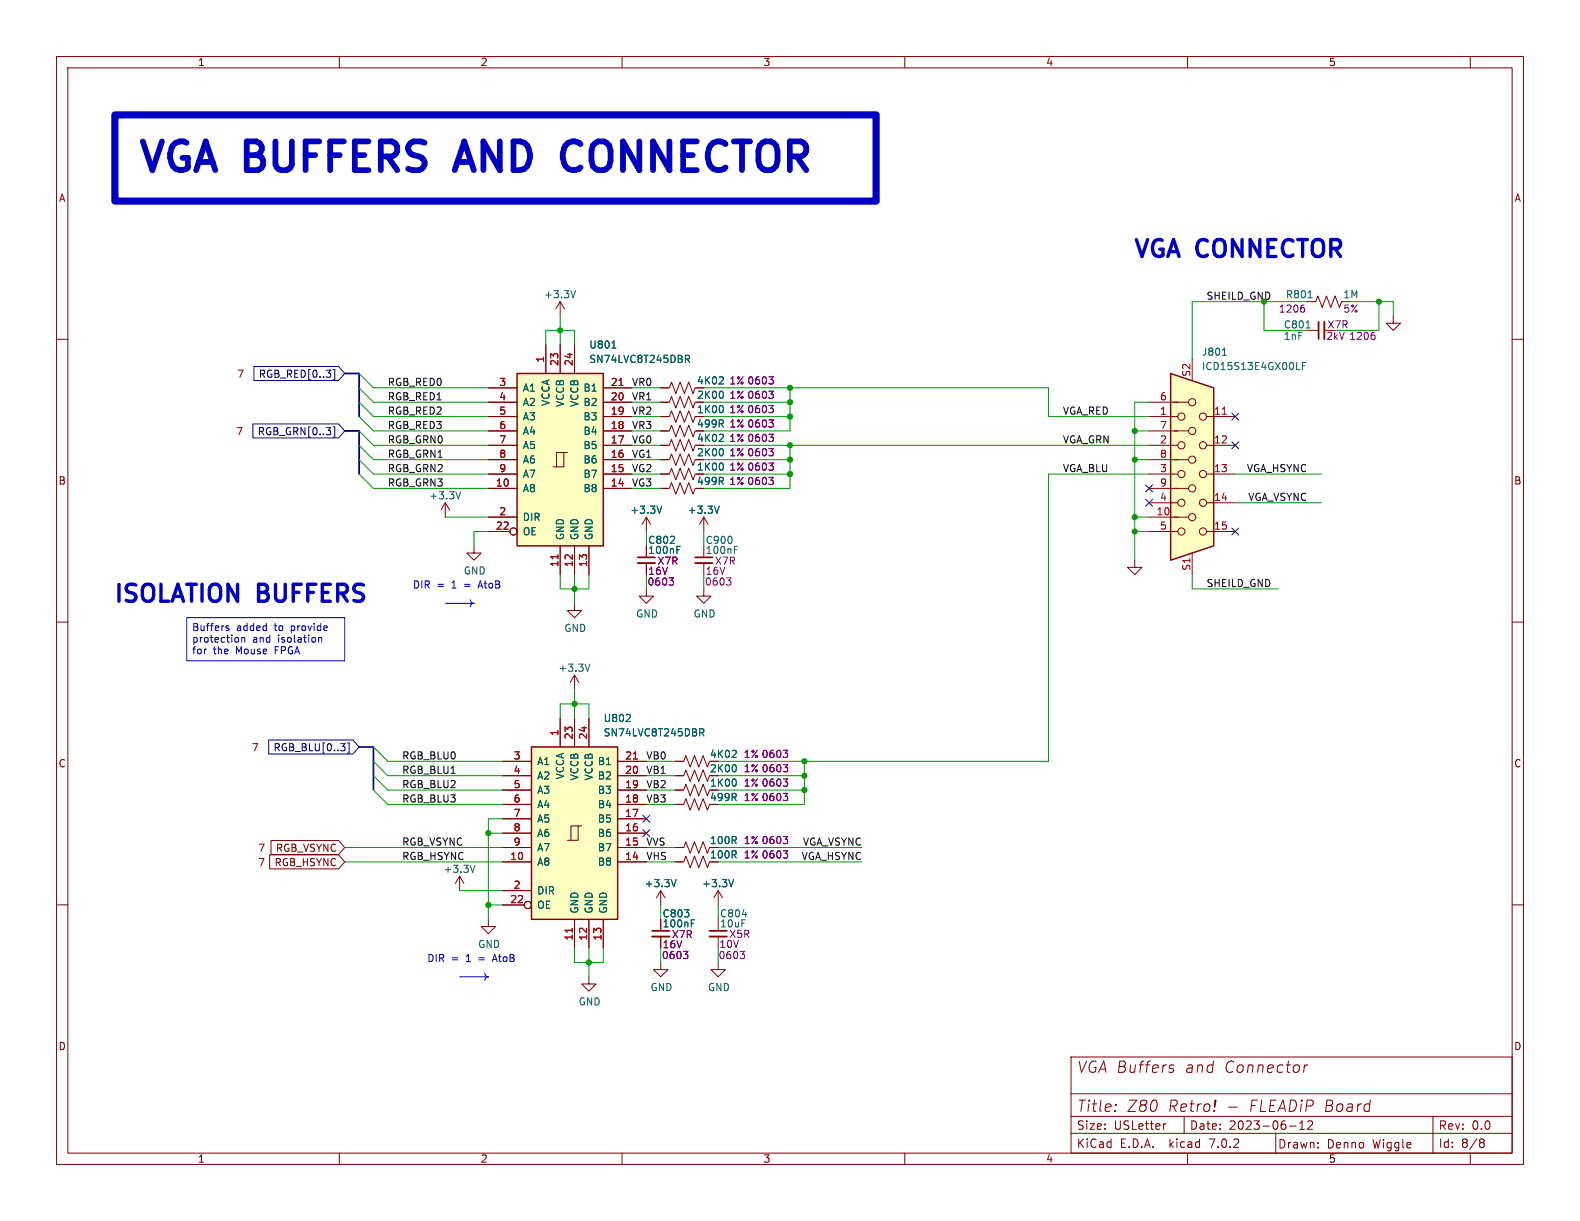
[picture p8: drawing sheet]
<svg xmlns="http://www.w3.org/2000/svg" width="279mm" height="216mm" viewBox="0 0 279 216" stroke-linecap="round" stroke-linejoin="round" font-family="sans-serif">
<g fill="none" stroke="#840000" stroke-width=".18">
<path d="M10 10h259.4v195.9h-259.4zM12 12h255.4v191.9h-255.4zM60 10v2M110 10v2M160 10v2M210 10v2M260 10v2M10 60h2M267.4 60h2M86.4 73.7h5M86.4 78.7h5M86.4 76.2h5"/>
<path d="M86.4 71.1h5M86.4 68.6h5M96.5 61v5M99.1 61v5M101.6 61v5M106.7 73.7h5.1M106.7 78.7h5.1M106.7 76.2h5.1M106.7 71.1h5.1M106.7 68.6h5.1M116.8 73.7h1.6l.3-1.1 .8 2.1 .8-2.1 .7 2.1 .8-2.1 .8 2.1 .3-1M78.7 88.9l-.7 1.3"/>
<path d="M78.7 88.9v2.5M78.7 88.9l.8 1.3M86.4 86.4h5M86.4 83.8h5M86.4 81.3h5M86.4 91.4h5M86.4 94h3.8M99.1 96.5v5.1M99.7 80h-1.3v2.6M100.3 80h-.6v2.6h-1.9M101.6 96.5v5.1M104.1 96.5v5.1"/>
<path d="M106.7 86.4h5.1M106.7 83.8h5.1M106.7 81.3h5.1M10 110h2M267.4 110h2M10 160h2M267.4 160h2M189.4 186.9h78v17h-78zM189.4 197.4h78M189.4 193.4h78M206.2 198.7l-.3 .1M207 189l.5 .1 .1 .2-.4 .3h-.3"/>
<path d="M207.1 188.3l.5 .1M209.4 197.4v3M217.3 195.8h1.5M228 199.1h1.2M229.8 199.7h.9M229.8 198.6l.5-.4v1.5M230.7 188.3l-.2 1.3M231.3 198.3l.5-.1 .2 .1 .1 .3-.9 1.1h.9M231.3 188.3l-.4 .1-.3 .3M253.4 197.4v6.5M60 203.9v2M110 203.9v2"/>
<path d="M160 203.9v2M189.4 200.4h78M210 203.9v2M225.6 200.4v3.5M260 203.9v2M261.9 201.4h.3l.3 .3-.3 .3M261.9 202h.3M262.2 202l.2 .2 .1 .4-.3 .3h-.3"/>
<circle cx="90.8" cy="94" r=".63"/>
</g>
<path d="M108.2 61.5h.7M121.2 62.8h.5l.2 .3-.1 .3-.6 .1M121.5 63.5l.4 .6M127.9 71.9v.8M81.5 86.9l-.5 1.3" fill="none" stroke="#006464" stroke-width=".18"/>
<path d="M136 71.7h.7l-.4 .5M136.5 72.2l.2 .2v.3l-.2 .3" fill="none" stroke="#840084" stroke-width=".18"/>
<path d="M91.4 66h15.3v30.5h-15.3z" fill="#ffffc2" stroke="#ffffc2" stroke-width=".18"/>
<path d="M91.4 66h15.3v30.5h-15.3z" fill="none" stroke="#840000" stroke-width=".25"/>
<path d="M109.5 68.2h.7M98.7 98.1v.7" fill="none" stroke="#a90000" stroke-width=".18"/>
<path d="M207 66l7.6 2.6v27.9l-7.6 2.6z" fill="#ffffc2"/>
<g fill="none" stroke="#840000" stroke-width=".18">
<path d="M99.1 53.3l-.8 1.3M99.1 53.3v2.6M99.1 53.3l.7 1.3M231.1 53.3h1.6l.3-1 .8 2.1 .8-2.1 .7 2.1 .8-2.1 .8 2.1 .3-1.1M231.1 58.4h2.1M246.4 55.9v1.3h1.2l-1.2 1.2-1.3-1.2h1.3M86.4 76.2h5M86.4 71.1h5M86.4 73.7h5M86.4 78.7h5M86.4 68.6h5M96.5 61v5"/>
<path d="M99.1 61v5M101.6 61v5M106.7 76.2h5.1M106.7 71.1h5.1M106.7 73.7h5.1M106.7 78.7h5.1M106.7 68.6h5.1M116.8 76.2h1.6l.3-1 .8 2 .8-2 .7 2 .8-2 .8 2 .3-1M116.8 78.7h1.6l.3-1 .8 2.1 .8-2.1 .7 2.1 .8-2.1 .8 2.1 .3-1.1M116.8 71.1h1.6l.3-1 .8 2 .8-2 .7 2 .8-2 .8 2 .3-1M116.8 68.6h1.6l.3-1 .8 2 .8-2 .7 2 .8-2 .8 2 .3-1M116.8 73.7h1.3"/>
<path d="M203.2 76.2h7M203.2 71.1h7M203.2 73.7h5.1M203.2 78.7h5.1M210.8 63.5v3.8M213.4 73.7h5M213.4 78.7h5M83.8 96.5v1.3h1.3l-1.3 1.3-1.3-1.3h1.3M86.4 91.4h5M86.4 86.4h5M86.4 81.3h5M86.4 83.8h5"/>
<path d="M86.4 94h3.8M99.1 96.5v5.1M101.6 96.5v5.1M104.1 96.5v5.1M106.7 86.4h5.1M106.7 81.3h5.1M106.7 83.8h5.1M114.3 91.4v2.6M114.3 99.6v2M114.3 91.4l-.8 1.3M114.3 91.4l.8 1.3M116.8 83.8h1.6l.3-1 .8 2 .8-2 .7 2 .8-2 .8 2 .3-1"/>
<path d="M116.8 86.4h1.6l.3-1.1 .8 2.1 .8-2.1 .7 2.1 .8-2.1 .8 2.1 .3-1M116.8 81.3h1.6l.3-1 .8 2 .8-2 .7 2 .8-2 .8 2 .3-1M124.5 91.4l-.8 1.3M124.5 91.4v2.6M124.5 99.6v2M124.5 91.4l.7 1.3M200.7 99.1v1.2h1.2l-1.2 1.3-1.3-1.3h1.3M203.2 91.4h7M203.2 86.4h7M203.2 81.3h7M203.2 83.8h5.1M203.2 88.9h5.1"/>
<path d="M203.2 94h5.1M210.8 97.8v3.8M213.4 83.8h5M213.4 88.9h5M213.4 94h5M101.6 106.7v1.3h1.3l-1.3 1.2-1.3-1.2h1.3M101.6 119.4v2.5M101.6 119.4l-.8 1.3M101.6 119.4l.8 1.3M114.3 104.1v1.3h1.3l-1.3 1.3-1.3-1.3h1.3M124.5 104.1v1.3h1.2l-1.2 1.3-1.3-1.3h1.3M88.9 139.7h5.1"/>
<path d="M88.9 137.2h5.1M88.9 134.6h5.1M99.1 127v5.1M101.6 127v5.1M104.1 127v5.1M109.2 139.7h5.1M109.2 137.2h5.1M109.2 134.6h5.1M119.4 137.2h1.5l.4-1.1 .7 2.1 .8-2.1 .8 2.1 .7-2.1 .8 2.1 .4-1M119.4 139.7h1.5l.4-1 .7 2 .8-2 .8 2 .7-2 .8 2 .4-1M119.4 134.6h1.5l.4-1 .7 2 .8-2 .8 2 .7-2 .8 2 .4-1M47.7 151.2h12.2l1.1 1.2-1.1 1.2h-12.2z"/>
<path d="M47.9 148.6h12l1.1 1.3-1.1 1.2h-12zM81.3 154.9l-.8 1.3M81.3 154.9v2.6M81.3 154.9l.7 1.3M88.9 152.4h5.1M88.9 149.9h5.1M88.9 147.3h5.1M88.9 144.8h5.1M88.9 142.2h5.1M88.9 157.5h5.1M102.2 146.1h-1.2v2.5M102.9 146.1h-.7v2.5h-1.9"/>
<path d="M109.2 152.4h5.1M109.2 149.9h5.1M109.2 147.3h5.1M109.2 144.8h5.1M109.2 142.2h5.1M116.8 157.5l-.7 1.3M116.8 157.5v2.5M116.8 157.5l.8 1.3M119.4 152.4h1.5l.4-1 .7 2 .8-2 .8 2 .7-2 .8 2 .4-1M119.4 149.9h1.5l.4-1.1 .7 2.1 .8-2.1 .8 2.1 .7-2.1 .8 2.1 .4-1M119.4 142.2h1.5l.4-1 .7 2.1 .8-2.1 .8 2.1 .7-2.1 .8 2.1 .4-1.1M127 157.5v2.5"/>
<path d="M127 157.5l-.8 1.3M127 157.5l.8 1.3M86.4 162.6v1.2h1.2l-1.2 1.3-1.3-1.3h1.3M88.9 160h3.8M101.6 162.6v5M104.1 172.7v1.3h1.3l-1.3 1.3-1.2-1.3h1.2M104.1 162.6v5M106.7 162.6v5M116.8 170.2v1.3h1.3l-1.3 1.2-1.2-1.2h1.2M116.8 165.6v2M127 170.2v1.3h1.3l-1.3 1.2-1.3-1.2h1.3M127 165.6v2"/>
<circle cx="208.9" cy="73.7" r=".63"/>
<circle cx="208.9" cy="78.7" r=".63"/>
<circle cx="210.8" cy="71.1" r=".63"/>
<circle cx="210.8" cy="76.2" r=".63"/>
<circle cx="212.7" cy="73.7" r=".63"/>
<circle cx="212.7" cy="78.7" r=".63"/>
<circle cx="90.8" cy="94" r=".63"/>
<circle cx="208.9" cy="94" r=".63"/>
<circle cx="208.9" cy="88.9" r=".63"/>
<circle cx="208.9" cy="83.8" r=".63"/>
<circle cx="210.8" cy="81.3" r=".63"/>
<circle cx="210.8" cy="91.4" r=".63"/>
<circle cx="210.8" cy="86.4" r=".63"/>
<circle cx="212.7" cy="94" r=".63"/>
<circle cx="212.7" cy="83.8" r=".63"/>
<circle cx="212.7" cy="88.9" r=".63"/>
<circle cx="93.3" cy="160" r=".63"/>
</g>
<path d="M207 66l7.6 2.6v27.9l-7.6 2.6zM94 132.1h15.2v30.5h-15.2z" fill="none" stroke="#840000" stroke-width=".25"/>
<path d="M109.5 68.2h.7M216.1 73.3h.8M98.7 98.1v.7M112 134.2h.7M101.2 164.1v.8" fill="none" stroke="#a90000" stroke-width=".18"/>
<g fill="none" stroke="#006464" stroke-width=".18">
<path d="M101.8 51.4l-.4 1.3M231 58h.7M231.3 52.7h.8M108.2 61.5h.7M121.2 62.8h.5l.2 .3-.1 .3-.6 .1M121.5 63.5l.4 .6M127.1 78.1h.8M127.1 67.9h.8M127.9 66.7v.5M127.9 69.4v.8M127.9 71.9v.8M127.9 76.9v.4"/>
<path d="M127.9 79.6v.8M216.2 62.8h.7M230.3 64.7h.4M230.9 64.1h-.6v1.3M117 89.5l-.4 1.3M119.7 96.6h.6M127.2 89.5l-.4 1.3M127.9 82.1v.8M129.9 96.6h.6M104.3 117.4l-.4 1.3M110.7 127.6h.8M111.4 126.4v.5"/>
<path d="M123.7 128.9h.5l.3 .2-.1 .4h-.7M124 129.5l.5 .6M129.4 133.9h.8M130.1 135.4v.8M130.1 132.8v.4M130.1 138v.8M84 153l-.4 1.3M119.6 155.5l-.5 1.3M129.7 155.5l-.4 1.3M122.2 162.6h.7"/>
</g>
<path d="M234.2 56.9v3M112.8 99.6h3M122.9 99.6h3.1M115.3 165.6h3.1M125.5 165.6h3" fill="none" stroke="#840000" stroke-width=".33"/>
<path d="M233.2 56.9v3M112.8 98.6h3M122.9 98.6h3.1M115.3 164.6h3.1M125.5 164.6h3" fill="none" stroke="#840000" stroke-width=".3"/>
<g fill="none" stroke="#840084" stroke-width=".18">
<path d="M230.4 53.9h.2M230.5 54.4l.2 .3v.3l-.2 .2M242.8 58.8h.3M242.9 59.2l.3 .3v.3l-.3 .2M136 74.2h.7l-.4 .5M136 79.3h.7l-.4 .5M136 76.8h.7l-.4 .5M136 69.2h.7l-.4 .5M136 66.6h.7l-.4 .5M136 71.7h.7l-.4 .5M136.5 67.1l.2 .3v.3l-.2 .2M136.5 69.7l.2 .2v.3l-.2 .2"/>
<path d="M136.5 72.2l.2 .2v.3l-.2 .3M136.5 74.7l.2 .3v.3l-.2 .2M136.5 77.3l.2 .2v.3l-.2 .3M136.5 79.8l.2 .3v.3l-.2 .2M136 81.9h.7l-.4 .5M136 84.4h.7l-.4 .5M136.5 82.4l.2 .2v.3l-.2 .2M136.5 84.9l.2 .2v.3l-.2 .3M118.3 102.2h.8l-.4 .5M118.9 102.7l.2 .2v.3l-.2 .3M128.5 102.2h.8l-.5 .5M129 102.7l.3 .2v.3l-.3 .3"/>
<path d="M138.5 135.2h.8l-.4 .5M138.5 137.7h.8l-.4 .5M138.5 132.7h.8l-.4 .5M139 133.2l.3 .2v.3l-.3 .2M139 135.7l.3 .2v.3l-.3 .3M139 138.2l.3 .3v.3l-.3 .2M138.5 150.4h.8l-.4 .5M138.5 147.9h.8l-.4 .5M138.5 140.3h.8l-.4 .5M139 150.9l.3 .3v.3l-.3 .2M139 140.8l.3 .2v.3l-.3 .3M139 148.4l.3 .2v.3l-.3 .3"/>
<path d="M120.8 168.2h.8l-.4 .5M121.4 168.7l.2 .3v.3l-.2 .2M130.9 168.2h.8l-.5 .5M131.4 168.7l.3 .3v.3l-.3 .2"/>
</g>
<path d="M94 132.1h15.2v30.5h-15.2z" fill="#ffffc2" stroke="#ffffc2" stroke-width=".18"/>
<g fill="none" stroke="#000084" stroke-width=".18">
<path d="M44.7 75h15.2l1.1 1.2-1.1 1.2h-15.2zM44.9 64.8h15l1.1 1.2-1.1 1.3h-15zM58.9 65.3h.3v1.8h-.3M58.9 75.5h.3v1.8h-.3M217.8 78.1l1.2 1.2M217.8 73.1l1.2 1.2M219 78.1l-1.2 1.2M219 73.1l-1.2 1.2M202.6 88.3l1.2 1.2M202.6 85.8l1.2 1.2M203.8 88.3l-1.2 1.2M203.8 85.8l-1.2 1.2"/>
<path d="M217.8 93.4l1.2 1.2M219 93.4l-1.2 1.2M47.5 130.8h14.9l1.1 1.3-1.1 1.2h-14.9zM60.2 131.5h.8l-.4 .5M60.9 132l.1 .2-.1 .5M61.4 131.4h.3v1.8h-.3M113.7 144.2l1.2 1.2M113.7 146.7l1.2 1.2M114.9 144.2l-1.2 1.2M114.9 146.7l-1.2 1.2"/>
</g>
<path d="M20.3 20.3h134.6v15.3h-134.6z" fill="none" stroke="#0000c2" stroke-width="1.3"/>
<path d="M82.1 25l-1.7 5.1" fill="none" stroke="#0000c2" stroke-width="1"/>
<g fill="none" stroke="#0000c2" stroke-width=".18">
<path d="M33 109.2h28v7.6h-28zM40 111l.5 .3-.1 .1-.3 .1M40 110.7h.4M42.7 112.7v.9M42.7 112.8l.2-.1 .3 .1 .1 .8M56.3 112.7v.9M56.4 112.8h-.1M56.8 112.8l.1 .8M78.7 106.7h5.1M83.2 106a.65 .65 0 0 0 .6 .7M83.8 106.7a.63 .63 0 0 0-.6 .6M81.3 172.7h5.1"/>
<path d="M85.7 172.1a.65 .65 0 0 0 .7 .6M86.4 172.7h-.1a.62 .62 0 0 0-.6 .7"/>
</g>
<path d="M61 66h2.5v7.7M61 76.2h2.5v7.6M63.5 132.1h2.5v7.6" fill="none" stroke="#000084" stroke-width=".3"/>
<g fill="none" stroke="#009600" stroke-width=".18">
<path d="M99.1 55.9v5.1M223.5 53.3v5.1h7.6M231.1 53.3h-20.3v10.2M238.8 53.3h7.6v2.6M243.8 53.3v5.1h-7.6M63.5 73.7l2.5 2.5h20.4M63.5 71.1l2.5 2.6h20.4M63.5 78.7l2.5 2.6h20.4M63.5 76.2l2.5 2.5h20.4M63.5 68.6l2.5 2.5h20.4M63.5 66l2.5 2.6h20.4M96.5 61v-2.6h5.1v2.6"/>
<path d="M111.8 76.2h5M111.8 73.7h5M111.8 78.7h5M111.8 71.1h5M111.8 68.6h5M124.5 68.6h60.9v5.1h17.8M124.5 73.7h15.2M124.5 78.7h78.7M124.5 71.1h15.2M139.7 68.6v7.6h-15.2M139.7 78.7v7.7h-15.2M200.7 76.2h2.5"/>
<path d="M203.2 71.1h-2.5v28M63.5 83.8l2.5 2.6h20.4M63.5 81.3l2.5 2.5h20.4M78.7 91.4h7.7M86.4 94h-2.6v2.5M111.8 86.4h5M111.8 83.8h5M111.8 81.3h5M114.3 94v2.5M124.5 83.8h15.2M124.5 81.3h15.2M124.5 94v2.5"/>
<path d="M200.7 81.3h2.5M200.7 94h2.5M200.7 91.4h2.5M203.2 83.8h-17.8v50.8h-58.4M218.4 83.8h15.3M218.4 88.9h15.3M99.1 101.6v2.5h5v-2.5M101.6 101.6v5.1M114.3 101.6v2.5M124.5 101.6v2.5M210.8 101.6v2.5h15.3M66 137.2l2.6 2.5h20.3"/>
<path d="M66 139.7l2.6 2.5h20.3M66 134.6l2.6 2.6h20.3M66 132.1l2.6 2.5h20.3M99.1 127v-2.5h5v2.5M101.6 121.9v5.1M114.3 139.7h5.1M114.3 137.2h5.1M114.3 134.6h5.1M127 139.7h15.2M127 137.2h15.2M142.2 134.6v7.6h-15.2M61 152.4h27.9"/>
<path d="M61 149.9h27.9M81.3 157.5h7.6M86.4 147.3h2.5M88.9 144.8h-2.5v17.8M114.3 142.2h5.1M114.3 152.4h5.1M114.3 149.9h5.1M127 152.4h25.4M127 149.9h25.4M86.4 160h2.5M101.6 167.6v2.6h5.1v-2.6M104.1 167.6v5.1"/>
<path d="M116.8 160v2.6M116.8 167.6v2.6M127 160v2.6M127 167.6v2.6"/>
</g>
<g fill="#009600" stroke="#009600" stroke-width=".18">
<circle cx="139.7" cy="68.6" r=".46"/>
<circle cx="139.7" cy="71.1" r=".46"/>
<circle cx="139.7" cy="73.7" r=".46"/>
<circle cx="139.7" cy="78.7" r=".46"/>
<circle cx="139.7" cy="81.3" r=".46"/>
<circle cx="200.7" cy="76.2" r=".46"/>
<circle cx="200.7" cy="81.3" r=".46"/>
<circle cx="142.2" cy="139.7" r=".46"/>
<circle cx="142.2" cy="137.2" r=".46"/>
<circle cx="142.2" cy="134.6" r=".46"/>
<circle cx="139.7" cy="83.8" r=".46"/>
<circle cx="200.7" cy="91.4" r=".46"/>
<circle cx="200.7" cy="94" r=".46"/>
<circle cx="243.8" cy="53.3" r=".46"/>
<circle cx="104.1" cy="170.2" r=".46"/>
<circle cx="86.4" cy="147.3" r=".46"/>
<circle cx="86.4" cy="160" r=".46"/>
<circle cx="101.6" cy="124.5" r=".46"/>
<circle cx="99.1" cy="58.4" r=".46"/>
<circle cx="101.6" cy="104.1" r=".46"/>
</g>
<g font-size="7.1" fill="#0000c2">
<text x="24.8" y="32.4">VGA BUFFERS</text>
<text x="83" y="32.4">AND CONNECTOR</text>
</g>
<g font-size="4.2" fill="#0000c2">
<text x="200.7" y="45.7">VGA CONNECTOR</text>
<text x="20.3" y="106.7">ISOLATION BUFFERS</text>
</g>
<g font-size="2.8" fill="#840000">
<text x="190.4" y="189.9">VGA Buffers</text>
<text x="209.4" y="189.9">and</text>
<text x="216.3" y="189.9">Connector</text>
<text x="190.4" y="196.8">Title:</text>
<text x="199.2" y="196.8">Z80</text>
<text x="206.4" y="196.8">Retro!</text>
<text x="220.6" y="196.8">FLEADiP Board</text>
</g>
<g font-size="2.1" fill="#840000">
<text x="190.4" y="203.1">KiCad</text>
<text x="190.4" y="199.9">Size:</text>
<text x="197" y="199.9">USLetter</text>
<text x="198.1" y="203.1">E.D.A.</text>
<text x="206.8" y="203.1">kicad</text>
<text x="210.4" y="199.9">Date:</text>
<text x="213.9" y="203.1">7.0.2</text>
<text x="217.3" y="199.9">2023-06-12</text>
<text x="226" y="203.2">Drawn:</text>
<text x="234.7" y="203.2">Denno</text>
<text x="242.7" y="203.2">Wiggle</text>
<text x="254.4" y="199.9">Rev:</text>
<text x="254.4" y="203.1">Id:</text>
<text x="258.4" y="203.1">8/8</text>
<text x="260.3" y="199.9">0.0</text>
</g>
<g font-size="1.8" fill="#840000">
<text x="35" y="11.8">1</text>
<text x="85" y="11.8">2</text>
<text x="135" y="11.8">3</text>
<text x="185" y="11.8">4</text>
<text x="235" y="11.8">5</text>
<text x="10.4" y="35.8">A</text>
<text x="267.8" y="35.8">A</text>
<text x="41.8" y="67">7</text>
<text x="123.2" y="70.7">2K00</text>
<text x="123.2" y="68.1">4K02</text>
<text x="41.6" y="77.1">7</text>
<text x="123.2" y="73.2">1K00</text>
<text x="123.2" y="75.8">499R</text>
<text x="123.2" y="83.4">1K00</text>
<text x="123.2" y="80.8">2K00</text>
<text x="123.2" y="78.3">4K02</text>
<text x="10.3" y="85.8">B</text>
<text x="123.2" y="85.9">499R</text>
<text x="267.7" y="85.8">B</text>
<text x="114.6" y="98.1">100nF</text>
<text x="10.3" y="135.8">C</text>
<text x="44.4" y="133">7</text>
<text x="125.5" y="136.7">2K00</text>
<text x="125.5" y="134.2">4K02</text>
<text x="267.7" y="135.8">C</text>
<text x="125.5" y="139.3">1K00</text>
<text x="125.5" y="141.8">499R</text>
<text x="125.5" y="149.4">100R</text>
<text x="45.5" y="153.3">7</text>
<text x="45.5" y="150.8">7</text>
<text x="48.4" y="153.3">RGB_HSYNC</text>
<text x="48.7" y="150.8">RGB_VSYNC</text>
<text x="125.5" y="152">100R</text>
<text x="117.1" y="164.1">100nF</text>
<text x="10.3" y="185.8">D</text>
<text x="267.7" y="185.8">D</text>
<text x="35" y="205.7">1</text>
<text x="85" y="205.7">2</text>
<text x="135" y="205.7">3</text>
<text x="185" y="205.7">4</text>
<text x="235" y="205.7">5</text>
</g>
<g font-size="1.8" fill="#006464">
<text x="96.2" y="52.9">+3.3V</text>
<text x="227.3" y="52.9">R801</text>
<text x="237.5" y="52.9">1M</text>
<text x="227" y="58.2">C801</text>
<text x="104.1" y="61.8">U801</text>
<text x="104.1" y="64.3">SN74LVC8T245DBR</text>
<text x="212.5" y="63.1">J801</text>
<text x="212.5" y="65.6">ICD15S13E4GX00LF</text>
<text x="227" y="60.3">1nF</text>
<text x="92.5" y="69.4">A1</text>
<text x="92.5" y="71.9">A2</text>
<text x="97.3" y="71.9" transform="rotate(-90 97.3 71.9)">VCCA</text>
<text x="103.1" y="71.9">B2</text>
<text x="103.1" y="69.4">B1</text>
<text x="92.5" y="74.5">A3</text>
<text x="92.5" y="77">A4</text>
<text x="99.9" y="72.1" transform="rotate(-90 99.9 72.1)">VCCB</text>
<text x="102.4" y="72.1" transform="rotate(-90 102.4 72.1)">VCCB</text>
<text x="103.1" y="77">B4</text>
<text x="103.1" y="74.5">B3</text>
<text x="92.5" y="79.6">A5</text>
<text x="92.5" y="82.1">A6</text>
<text x="103.1" y="82.1">B6</text>
<text x="103.1" y="79.6">B5</text>
<text x="75.8" y="88.5">+3.3V</text>
<text x="92.5" y="87.2">A8</text>
<text x="92.5" y="84.6">A7</text>
<text x="103.1" y="87.2">B8</text>
<text x="103.1" y="84.6">B7</text>
<text x="92.5" y="92.3">DIR</text>
<text x="92.5" y="94.8">OE</text>
<text x="99.9" y="95.5" transform="rotate(-90 99.9 95.5)">GND</text>
<text x="102.4" y="95.5" transform="rotate(-90 102.4 95.5)">GND</text>
<text x="105" y="95.5" transform="rotate(-90 105 95.5)">GND</text>
<text x="111.4" y="91">+3.3V</text>
<text x="121.6" y="91">+3.3V</text>
<text x="81.9" y="101.7">GND</text>
<text x="114.6" y="96.3">C802</text>
<text x="124.7" y="96.3">C900</text>
<text x="124.7" y="98.1">100nF</text>
<text x="99.7" y="111.9">GND</text>
<text x="112.4" y="109.4">GND</text>
<text x="122.6" y="109.4">GND</text>
<text x="98.7" y="118.9">+3.3V</text>
<text x="106.7" y="127.8">U802</text>
<text x="106.7" y="130.4">SN74LVC8T245DBR</text>
<text x="95" y="135.4">A1</text>
<text x="95" y="138">A2</text>
<text x="99.9" y="137.9" transform="rotate(-90 99.9 137.9)">VCCA</text>
<text x="105.6" y="138">B2</text>
<text x="105.6" y="135.4">B1</text>
<text x="95" y="140.5">A3</text>
<text x="95" y="143.1">A4</text>
<text x="102.4" y="138.1" transform="rotate(-90 102.4 138.1)">VCCB</text>
<text x="105" y="138.1" transform="rotate(-90 105 138.1)">VCCB</text>
<text x="105.6" y="143.1">B4</text>
<text x="105.6" y="140.5">B3</text>
<text x="95" y="145.6">A5</text>
<text x="95" y="148.1">A6</text>
<text x="105.6" y="148.1">B6</text>
<text x="105.6" y="145.6">B5</text>
<text x="78.4" y="154.5">+3.3V</text>
<text x="95" y="153.2">A8</text>
<text x="95" y="150.7">A7</text>
<text x="105.6" y="153.2">B8</text>
<text x="105.6" y="150.7">B7</text>
<text x="95" y="158.3">DIR</text>
<text x="95" y="160.8">OE</text>
<text x="102.4" y="161.5" transform="rotate(-90 102.4 161.5)">GND</text>
<text x="105" y="161.5" transform="rotate(-90 105 161.5)">GND</text>
<text x="107.5" y="161.5" transform="rotate(-90 107.5 161.5)">GND</text>
<text x="113.9" y="157">+3.3V</text>
<text x="124.1" y="157">+3.3V</text>
<text x="84.5" y="167.8">GND</text>
<text x="117.1" y="162.4">C803</text>
<text x="127.3" y="162.4">C804</text>
<text x="127.3" y="164.1">10uF</text>
<text x="102.3" y="177.9">GND</text>
<text x="115" y="175.4">GND</text>
<text x="125.1" y="175.4">GND</text>
</g>
<text font-size="1.8" fill="#009600" x="213.4" y="53.1">SHEILD_GND</text>
<g font-size="1.8" fill="#840084">
<text x="226.1" y="55.4">1206</text>
<text x="234.7" y="58.2">X7R</text>
<text x="237.5" y="55.4">5%</text>
<text x="234.4" y="60.3">2kV 1206</text>
<text x="128.9" y="70.7">1% 0603</text>
<text x="128.9" y="68.1">1% 0603</text>
<text x="128.9" y="73.2">1% 0603</text>
<text x="128.9" y="75.8">1% 0603</text>
<text x="128.9" y="83.4">1% 0603</text>
<text x="128.9" y="80.8">1% 0603</text>
<text x="128.9" y="78.3">1% 0603</text>
<text x="128.9" y="85.9">1% 0603</text>
<text x="114.6" y="101.8">16V</text>
<text x="116.2" y="100">X7R</text>
<text x="124.7" y="101.8">16V</text>
<text x="126.4" y="100">X7R</text>
<text x="114.4" y="103.7">0603</text>
<text x="124.6" y="103.7">0603</text>
<text x="131.5" y="136.7">1% 0603</text>
<text x="131.5" y="134.2">1% 0603</text>
<text x="131.5" y="139.3">1% 0603</text>
<text x="131.5" y="141.8">1% 0603</text>
<text x="131.5" y="149.4">1% 0603</text>
<text x="131.5" y="152">1% 0603</text>
<text x="117.1" y="167.8">16V</text>
<text x="118.8" y="166.1">X7R</text>
<text x="127.1" y="167.8">10V</text>
<text x="128.9" y="166">X5R</text>
<text x="117" y="169.7">0603</text>
<text x="127" y="169.7">0603</text>
</g>
<g font-size="1.8" fill="#a90000">
<text x="96.3" y="64.2" transform="rotate(-90 96.3 64.2)">1</text>
<text x="98.8" y="64.8" transform="rotate(-90 98.8 64.8)">23</text>
<text x="101.3" y="64.8" transform="rotate(-90 101.3 64.8)">24</text>
<text x="88.2" y="68.3">3</text>
<text x="88.2" y="70.9">4</text>
<text x="107.9" y="70.9">20</text>
<text x="107.9" y="68.3">21</text>
<text x="205.1" y="70.9">6</text>
<text x="210.6" y="66.7" transform="rotate(-90 210.6 66.7)">S2</text>
<text x="88.2" y="73.4">5</text>
<text x="88.2" y="75.9">6</text>
<text x="107.9" y="75.9">18</text>
<text x="107.9" y="73.4">19</text>
<text x="205.1" y="73.4">1</text>
<text x="205.1" y="75.9">7</text>
<text x="214.6" y="73.4">11</text>
<text x="88.2" y="78.5">7</text>
<text x="88.2" y="81">8</text>
<text x="88.2" y="83.6">9</text>
<text x="107.9" y="83.6">15</text>
<text x="107.9" y="81">16</text>
<text x="107.9" y="78.5">17</text>
<text x="205.1" y="78.5">2</text>
<text x="205.1" y="83.6">3</text>
<text x="205.1" y="81">8</text>
<text x="214.6" y="78.5">12</text>
<text x="214.6" y="83.6">13</text>
<text x="87.6" y="86.1">10</text>
<text x="107.9" y="86.1">14</text>
<text x="205.1" y="88.6">4</text>
<text x="205.1" y="86.1">9</text>
<text x="214.6" y="88.6">14</text>
<text x="87.6" y="93.7">22</text>
<text x="88.2" y="91.2">2</text>
<text x="204.5" y="91.2">10</text>
<text x="205.1" y="93.7">5</text>
<text x="214.6" y="93.7">15</text>
<text x="98.8" y="100.3" transform="rotate(-90 98.8 100.3)">11</text>
<text x="101.3" y="100.3" transform="rotate(-90 101.3 100.3)">12</text>
<text x="103.9" y="100.3" transform="rotate(-90 103.9 100.3)">13</text>
<text x="210.6" y="101" transform="rotate(-90 210.6 101)">S1</text>
<text x="98.8" y="130.2" transform="rotate(-90 98.8 130.2)">1</text>
<text x="101.3" y="130.8" transform="rotate(-90 101.3 130.8)">23</text>
<text x="103.9" y="130.8" transform="rotate(-90 103.9 130.8)">24</text>
<text x="90.8" y="134.4">3</text>
<text x="90.8" y="136.9">4</text>
<text x="110.5" y="136.9">20</text>
<text x="110.5" y="134.4">21</text>
<text x="90.8" y="139.4">5</text>
<text x="90.8" y="142">6</text>
<text x="110.5" y="142">18</text>
<text x="110.5" y="139.4">19</text>
<text x="90.8" y="144.5">7</text>
<text x="90.8" y="147.1">8</text>
<text x="90.8" y="149.6">9</text>
<text x="110.5" y="149.6">15</text>
<text x="110.5" y="147.1">16</text>
<text x="110.5" y="144.5">17</text>
<text x="90.2" y="152.1">10</text>
<text x="110.5" y="152.1">14</text>
<text x="90.2" y="159.8">22</text>
<text x="90.8" y="157.2">2</text>
<text x="101.3" y="166.4" transform="rotate(-90 101.3 166.4)">11</text>
<text x="103.9" y="166.4" transform="rotate(-90 103.9 166.4)">12</text>
<text x="106.4" y="166.4" transform="rotate(-90 106.4 166.4)">13</text>
</g>
<g font-size="1.8" fill="#000084">
<text x="45.6" y="67">RGB_RED[0..3]</text>
<text x="45.5" y="77.1">RGB_GRN[0..3]</text>
<text x="48.2" y="133">RGB_BLU[0..3]</text>
</g>
<g font-size="1.8" fill="#0f0f0f">
<text x="68.6" y="70.9">RGB_RED1</text>
<text x="68.6" y="68.3">RGB_RED0</text>
<text x="111.8" y="70.9">VR1</text>
<text x="111.8" y="68.3">VR0</text>
<text x="68.6" y="73.4">RGB_RED2</text>
<text x="68.6" y="75.9">RGB_RED3</text>
<text x="111.8" y="73.4">VR2</text>
<text x="111.8" y="75.9">VR3</text>
<text x="188" y="73.4">VGA_RED</text>
<text x="68.6" y="83.6">RGB_GRN2</text>
<text x="68.6" y="78.5">RGB_GRN0</text>
<text x="68.6" y="81">RGB_GRN1</text>
<text x="111.8" y="78.5">VG0</text>
<text x="111.8" y="83.6">VG2</text>
<text x="111.8" y="81">VG1</text>
<text x="188" y="83.6">VGA_BLU</text>
<text x="188" y="78.5">VGA_GRN</text>
<text x="220.4" y="83.6">VGA_HSYNC</text>
<text x="68.6" y="86.1">RGB_GRN3</text>
<text x="111.8" y="86.1">VG3</text>
<text x="220.6" y="88.6">VGA_VSYNC</text>
<text x="213.4" y="103.9">SHEILD_GND</text>
<text x="71.1" y="134.4">RGB_BLU0</text>
<text x="71.1" y="136.9">RGB_BLU1</text>
<text x="114.3" y="136.9">VB1</text>
<text x="114.3" y="134.4">VB0</text>
<text x="71.1" y="142">RGB_BLU3</text>
<text x="71.1" y="139.4">RGB_BLU2</text>
<text x="114.3" y="139.4">VB2</text>
<text x="114.3" y="142">VB3</text>
<text x="71.1" y="149.6">RGB_VSYNC</text>
<text x="114.3" y="149.6">VVS</text>
<text x="141.9" y="149.6">VGA_VSYNC</text>
<text x="71.1" y="152.1">RGB_HSYNC</text>
<text x="114.3" y="152.1">VHS</text>
<text x="141.6" y="152.1">VGA_HSYNC</text>
</g>
<g font-size="1.8" fill="#0000c2">
<text x="73" y="104.1">DIR =</text>
<text x="79.9" y="104.1">1</text>
<text x="82.2" y="104.1">=</text>
<text x="84.9" y="104.1">AtoB</text>
<text x="34" y="111.8">Buffers</text>
<text x="34" y="113.9">protection</text>
<text x="41.8" y="111.8">added</text>
<text x="44.7" y="113.9">and</text>
<text x="48.6" y="111.8">to</text>
<text x="49.2" y="113.9">isolation</text>
<text x="51.6" y="111.8">provide</text>
<text x="34" y="115.9">for</text>
<text x="37.7" y="115.9">the</text>
<text x="41.8" y="115.9">Mouse</text>
<text x="48.7" y="115.9">FPGA</text>
<text x="75.6" y="170.2">DIR =</text>
<text x="82.5" y="170.2">1</text>
<text x="84.8" y="170.2">=</text>
<text x="87.4" y="170.2">AtoB</text>
</g>
</svg>
